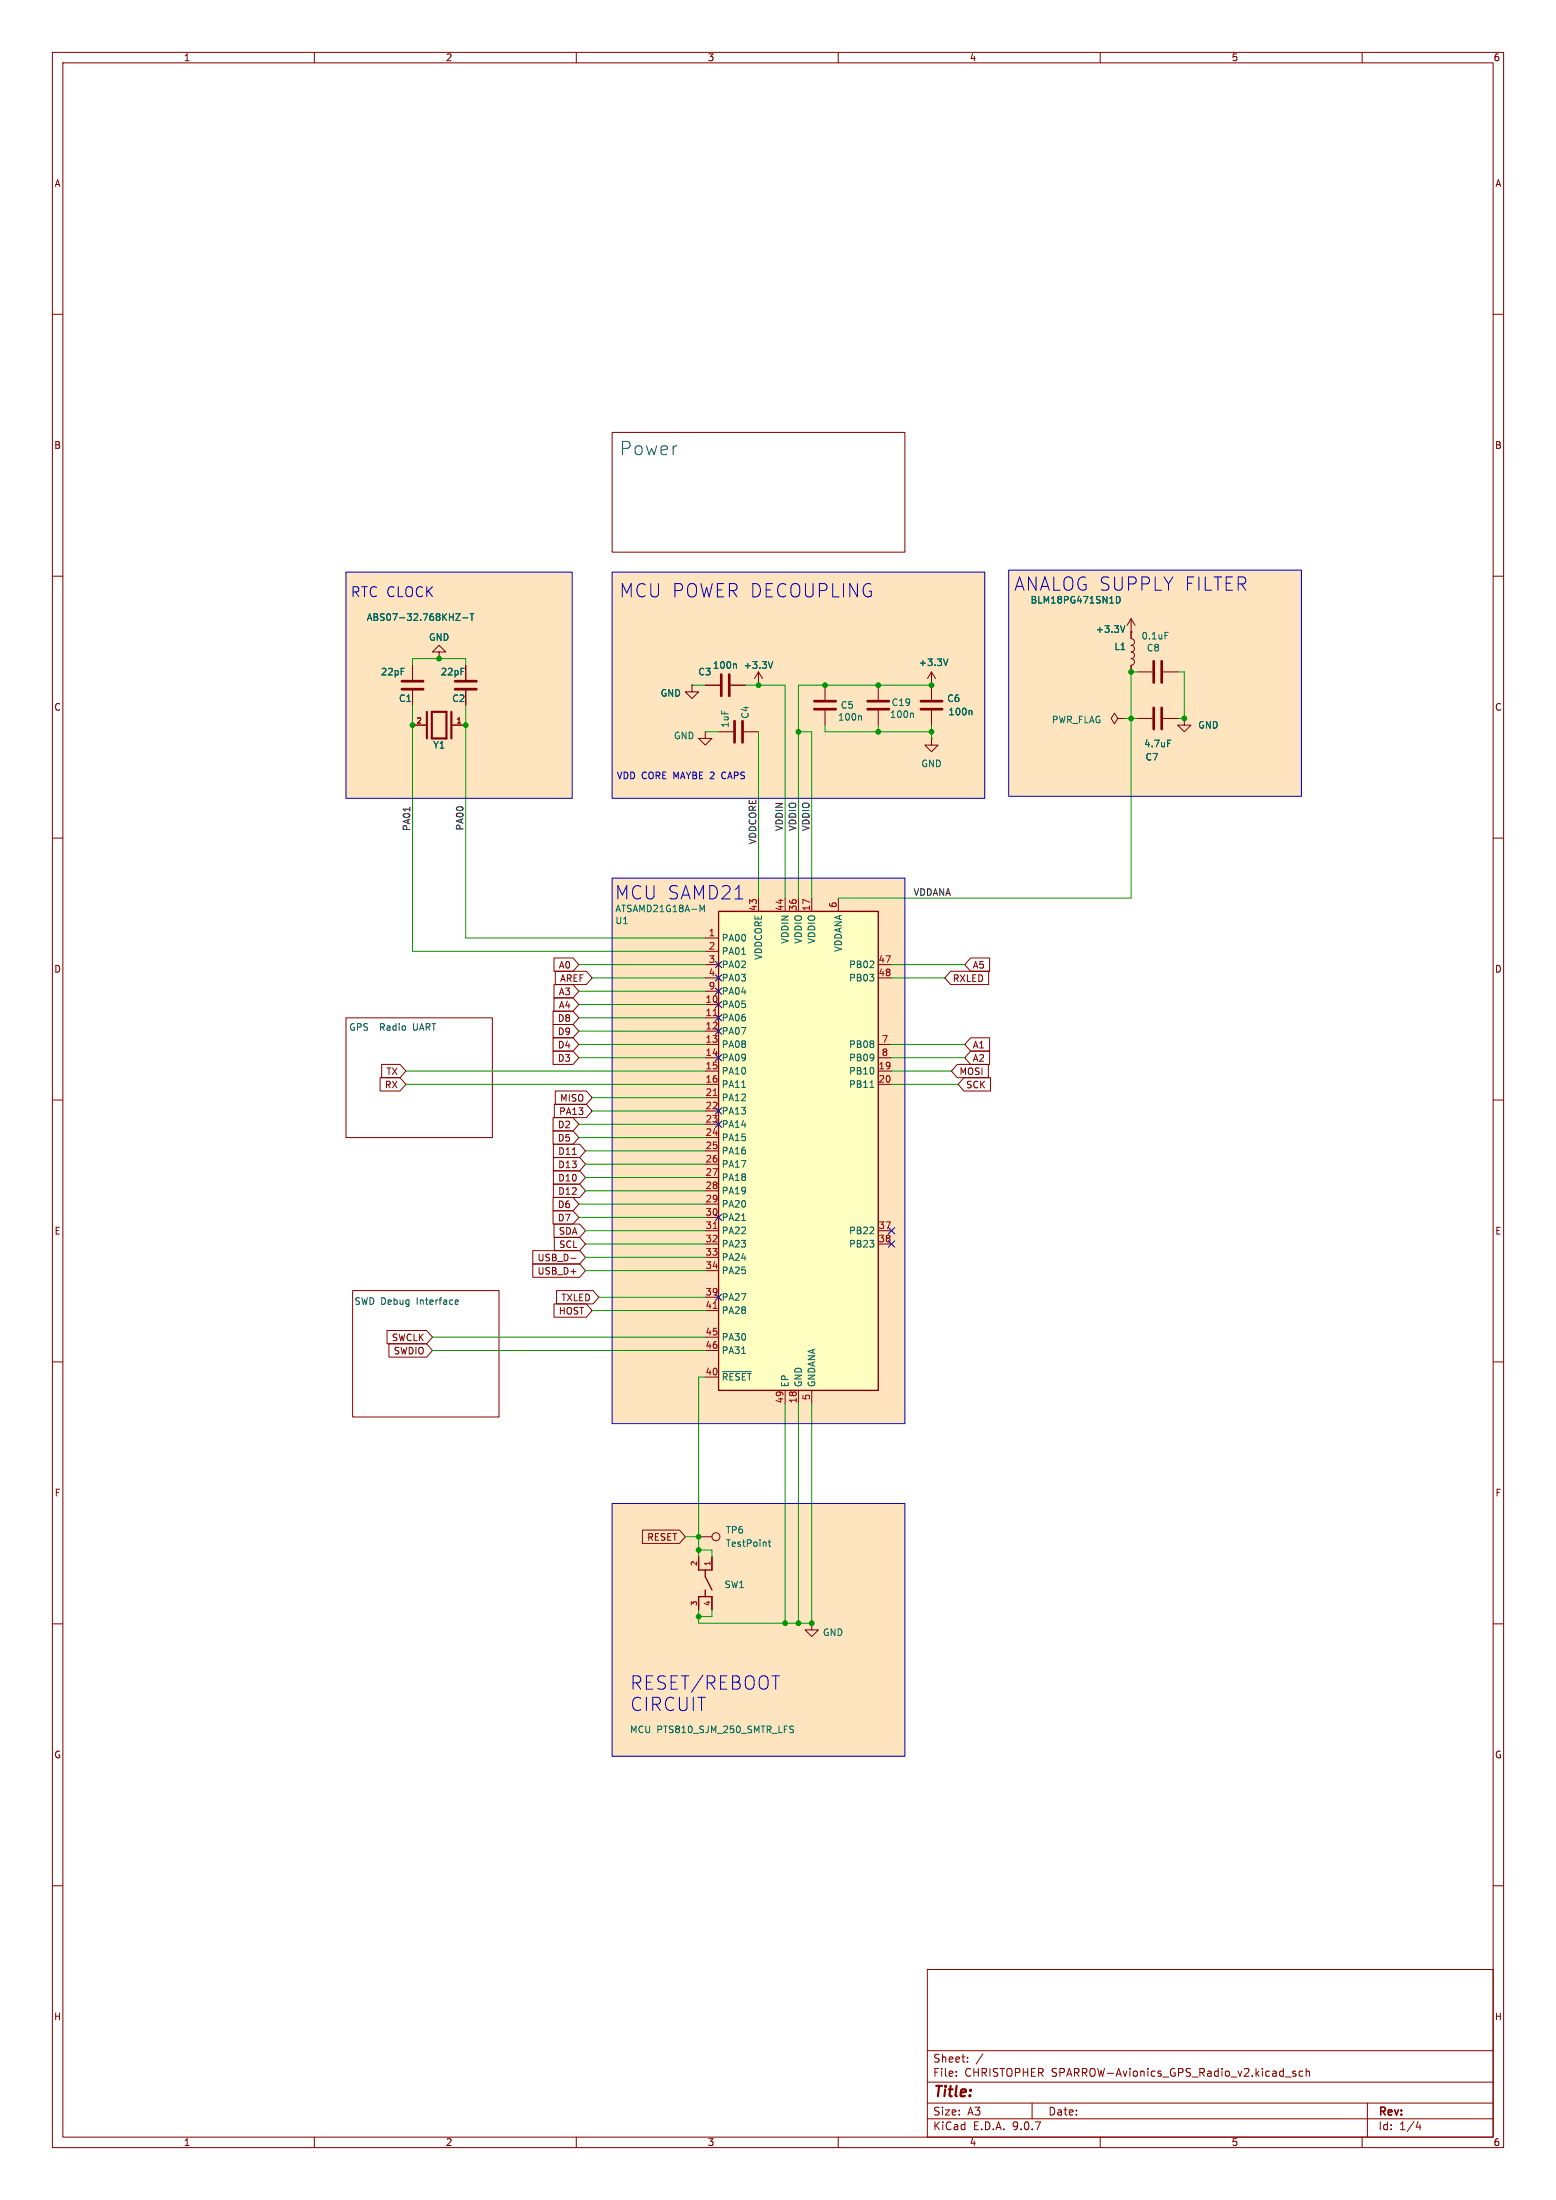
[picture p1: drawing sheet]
<svg xmlns="http://www.w3.org/2000/svg" width="297mm" height="420mm" viewBox="0 0 297 420" stroke-linecap="round" stroke-linejoin="round" font-family="sans-serif">
<g fill="none" stroke="#840000" stroke-width=".19">
<path d="M10 10h277v400h-277zM12 12h273v396h-273zM60 10v2M110 10v2M160 10v2M210 10v2M260 10v2M10 60h2M285 60h2M10 110h2M285 110h2M10 160h2"/>
<path d="M285 160h2M10 210h2M285 210h2M10 260h2M285 260h2M10 310h2M285 310h2M10 360h2M177 376h108v32h-108zM285 360h2M177 397.5h108M177 391.5h108"/>
<path d="M182.5 396.2v.2M182.5 395.4v.2M184.7 393.5v.2M184.7 392.7v.2M187.6 392.1l-1.3 1.9M245.3 396.5h1.2M247.3 395.4h-.3l-.3 .2 .1 .2 .5 .1v.4h-.6M248.7 395.4h-.5l-.2 .3 .1 .6h.6M249.3 395.5l.2-.1h.4l.1 1M249.3 394.9v1.5M60 408v2M110 408v2"/>
<path d="M160 408v2M177 404.5h108M177 401.5h108M197 401.5v3M210 408v2M260 408v2M261 401.5v6.5M270.7 405l-.4 1.1h.9M271 405.6v1"/>
</g>
<g fill="#fff" stroke="#fff" stroke-width=".19">
<path d="M67.3 246.4h27.9v24.1h-27.9z"/>
<path d="M116.8 82.6h55.9v22.8h-55.9z"/>
<path d="M66 194.3h28v22.9h-28z"/>
</g>
<g fill="#ffe5bf">
<path d="M192.5 108.8h55.9v43.2h-55.9z"/>
<path d="M116.8 167.6h55.9v104.2h-55.9z"/>
<path d="M66 109.2h43.2v43.2h-43.2z"/>
<path d="M116.8 109.2h71.2v43.2h-71.2z"/>
<path d="M116.8 287h55.9v48.3h-55.9z"/>
</g>
<g fill="none" stroke="#840000" stroke-width=".19">
<path d="M116.8 82.6h55.9v22.8h-55.9zM215.9 118.1v3.8a.64 .64 0 0 1 .6 .7 .64 .64 0 0 1-.6 .6 .64 .64 0 0 1 .6 .6 .64 .64 0 0 1-.6 .7 .64 .64 0 0 1 .6 .6 .64 .64 0 0 1-.6 .6 .64 .64 0 0 1 .6 .7 .64 .64 0 0 1-.6 .6M215.9 118.1l-.8 1.3M215.9 118.1l.8 1.3M78.7 138.4h2.6M86.4 138.4h2.5M132.1 130.8v1.3h1.2l-1.2 1.3-1.3-1.3h1.3M132.1 130.8h.1M134.6 139.7v1.3h1.3l-1.3 1.2-1.3-1.2h1.3M134.6 139.7h.1M134.6 130.8h2.8M139.4 130.8h2.8"/>
<path d="M213.4 137.2l-.7-1.1-.6 1.1 .6 1 .7-1h1.2M214.6 137.2h.1M215.9 120.7h.1M215.9 127v1.3M66 194.3h28v22.9h-28zM67.3 246.4h27.9v24.1h-27.9zM133.3 293.4h2.6M133.3 297.2v2.5M135.9 297.2v2.5M133.3 304.8v2.5M135.9 304.8v2.5M154.9 309.9v1.3h1.3l-1.3 1.2-1.2-1.2h1.2"/>
<path d="M154.9 309.9h.1"/>
<circle cx="136.7" cy="293.4" r=".76"/>
</g>
<g fill="none" stroke="#006464" stroke-width=".19">
<path d="M87 117.2h.8l-.8 1.2h.8M88.3 118h1M89.7 117.2h.7M90.1 117.2v1.2M213.1 113.9v1.2l.6-.1 .1-.8M214.7 119.5l-.4 1.2M140.4 126.7l.2 .2v.7M87 249h.4M87 248.2h.3l.2 .3-.6 .1M146.6 294.4h.5M146.8 293.9v1.1l.3 .2M151 330.1l.3 .1 .2 .3-.3 .3h-.3"/>
<path d="M151 329.5l.5 .1"/>
</g>
<path d="M133.3 297.2v2.5h2.6v-2.5M134.6 299.7v1.3l1.3 2.5M133.3 307.3v-2.5h2.6v2.5M134.6 303.5v1.3" fill="none" stroke="#840000" stroke-width=".25"/>
<path d="M137.7 128.8v4M139.2 128.8v4" fill="none" stroke="#840000" stroke-width=".51"/>
<path d="M81.5 135.9v5.1M82.4 135.9h2.8v5.1h-2.8zM86.2 135.9v5.1" fill="none" stroke="#840000" stroke-width=".41"/>
<path d="M137.2 174h30.4v91.4h-30.4z" fill="#ffffc2"/>
<path d="M137.2 174h30.4v91.4h-30.4z" fill="none" stroke="#840000" stroke-width=".25"/>
<g fill="none" stroke="#840000" stroke-width=".19">
<path d="M78.7 127v2.8M78.7 131.8v2.8M78.7 138.4h2.6M83.8 124.5h1.3l-1.3-1.3-1.3 1.3h1.3v1.2M83.8 125.7h.1M86.4 138.4h2.5M88.9 127v2.8M88.9 131.8v2.8M132.1 130.8h.1M134.6 130.8h2.8M137.2 139.7h2.8M139.4 130.8h2.8"/>
<path d="M142 139.7h2.8M144.8 130.8h.1M144.8 128.3v2.5M144.8 128.3l-.8 1.2M144.8 128.3l.7 1.2M157.5 130.8v2.8M157.5 135.6v2.8M167.6 130.8v2.8M167.6 135.6v2.8M177.8 130.8h.1M177.8 128.3v5.3M177.8 135.6v2.8"/>
<path d="M177.8 128.3l-.8 1.2M177.8 128.3l.8 1.2M215.9 120.7h.1M215.9 120.7v1.2M215.9 127v1.3M217.2 128.3h2.8M217.2 137.2h2.8M222 128.3h2.8M222 137.2h2.8M226.1 137.2v1.2h1.2l-1.2 1.3-1.3-1.3h1.3M226.1 137.2h.1M177.8 141v1.2h1.3l-1.3 1.3-1.3-1.3h1.3"/>
<path d="M177.8 141h.1M134.6 179.1h2.6M144.8 171.5v2.5M149.9 171.5v2.5M152.4 171.5v2.5M154.9 171.5v2.5M160 171.5v2.5M105.6 198.1h3.8l1.1 1.3-1.1 1.3h-3.8zM105.6 193h3.8l1.1 1.3-1.1 1.3h-3.8zM105.6 195.6h3.8l1.1 1.3-1.1 1.2h-3.8zM105.7 188h3.7l1.1 1.2-1.1 1.3h-3.7zM105.7 182.9h3.7l1.1 1.3-1.1 1.2h-3.7z"/>
<path d="M105.7 190.5h3.7l1.1 1.3-1.1 1.2h-3.7zM106 185.4h5.9l1.1 1.3-1.1 1.3h-5.9zM134.6 181.6h2.6M134.6 184.2h2.6M134.6 186.7h2.6M134.6 189.2h2.6M134.6 191.8h2.6M134.6 194.3h2.6M134.6 196.9h2.6M134.6 199.4h2.6M167.6 184.2h2.6M167.6 186.7h2.6"/>
<path d="M167.6 199.4h2.6M181.5 185.4h7.2v2.6h-7.2l-1.2-1.3zM185.3 198.1h3.6v2.6h-3.6l-1.2-1.3zM185.3 182.9h3.6v2.5h-3.6l-1.2-1.2zM72.5 205.7h3.9l1.1 1.3-1.1 1.3h-3.9zM72.8 203.2h3.6l1.1 1.3-1.1 1.2h-3.6zM105.6 200.7h3.8l1.1 1.2-1.1 1.3h-3.8zM105.6 215.9h3.8l1.1 1.3-1.1 1.2h-3.8zM105.6 213.4h3.8l1.1 1.2-1.1 1.3h-3.8zM105.6 218.4h5l1.2 1.3-1.2 1.3h-5zM105.8 210.8h6.1l1.1 1.3-1.1 1.3h-6.1zM106 208.3h5.9l1.1 1.3-1.1 1.2h-5.9z"/>
<path d="M134.6 201.9h2.6M134.6 204.5h2.6M134.6 207h2.6M134.6 209.6h2.6M134.6 212.1h2.6M134.6 214.6h2.6M134.6 217.2h2.6M134.6 219.7h2.6M167.6 201.9h2.6M167.6 204.5h2.6M167.6 207h2.6M182.7 203.2h6v2.5h-6l-1.1-1.2z"/>
<path d="M184 205.7h5.1v2.6h-5.1l-1.1-1.3zM185.3 200.7h3.6v2.5h-3.6l-1.2-1.3zM101.7 238.8h8.9l1.2 1.2-1.2 1.3h-8.9zM105.6 228.6h3.8l1.1 1.3-1.1 1.2h-3.8zM105.6 231.1h3.8l1.1 1.3-1.1 1.3h-3.8zM105.6 226.1h5l1.2 1.2-1.2 1.3h-5zM105.6 223.5h5l1.2 1.3-1.2 1.3h-5zM105.6 221h5l1.2 1.3-1.2 1.2h-5zM105.7 233.7h4.9l1.2 1.3-1.2 1.2h-4.9zM105.8 236.2h4.8l1.2 1.3-1.2 1.3h-4.8zM109.3 220.4h.7M134.6 222.3h2.6"/>
<path d="M134.6 224.8h2.6M134.6 227.3h2.6M134.6 229.9h2.6M134.6 232.4h2.6M134.6 235h2.6M134.6 237.5h2.6M167.6 235h2.6M167.6 237.5h2.6M73.9 254h7.5l1.1 1.3-1.1 1.2h-7.5zM74.2 256.5h7.2l1.1 1.3-1.1 1.3h-7.2zM101.7 241.3h8.9l1.2 1.3-1.2 1.2h-8.9zM105.7 248.9h6.2l1.1 1.3-1.1 1.3h-6.2z"/>
<path d="M106.2 246.4h7l1.1 1.3-1.1 1.2h-7zM109 240.2h.9M134.6 240h2.6M134.6 242.6h2.6M134.6 247.7h2.6M134.6 250.2h2.6M134.6 255.3h2.6M134.6 257.8h2.6M134.6 262.9h2.6M149.9 265.4v2.6M152.4 265.4v2.6M154.9 265.4v2.6"/>
<path d="M122.6 292.1h7.1l1.1 1.3-1.1 1.2h-7.1z"/>
</g>
<g fill="none" stroke="#006464" stroke-width=".19">
<path d="M87 117.2h.8l-.8 1.2h.8M88.3 118h1M89.7 117.2h.7M90.1 117.2v1.2M213.1 113.9v1.2l.6-.1 .1-.8M214.7 119.5l-.4 1.2M140.4 126.7l.2 .2v.7M147.5 126.3l-.4 1.3M164.3 136.6l.1 .2v.7M174.2 136.1l.1 .2v.7M180.9 125.8l-.4 1.3M185.3 135.6l.2 .2v.7"/>
<path d="M222.4 120.7h.6M222.9 141.3h.6M133.6 172.8l.4 .9 .5-.9v1.3M141.6 182.2h.7M141.6 207.6h.7M166.1 207.6h.7M141.6 233h.7M141.6 258.4h.7M137.9 261.8h5.5"/>
</g>
<path d="M136.1 193.9h.8M136.1 209.1h.8M136.1 234.5h.8M136.1 249.8h.8" fill="none" stroke="#a90000" stroke-width=".19"/>
<g fill="none" stroke="#840000" stroke-width=".51">
<path d="M76.7 131.6h4.1M76.7 130h4.1M86.9 131.6h4M86.9 130h4M140.2 137.7v4M141.7 137.7v4M155.4 135.4h4.1M155.4 133.9h4.1M165.6 135.4h4.1M165.6 133.9h4.1M175.8 135.4h4M175.8 133.9h4"/>
<path d="M220.2 126.2v4.1M220.2 135.1v4.1M221.7 126.2v4.1M221.7 135.1v4.1"/>
</g>
<path d="M78.2 154.1v.7" fill="none" stroke="#0f0f0f" stroke-width=".19"/>
<g fill="none" stroke="#009600" stroke-width=".19">
<path d="M78.7 127v-1.3h10.2v1.3M78.7 134.6v47h55.9M88.9 134.6v44.5h45.7M132.1 130.8h2.5M134.6 139.7h2.6M142.2 130.8h7.7v40.7M144.8 139.7v31.8M152.4 139.7h2.5v31.8M157.5 138.4v1.3h20.3M167.6 138.4v1.3M177.8 130.8h-25.4v40.7M177.8 138.4v2.6"/>
<path d="M214.6 137.2h2.6M217.2 128.3h-1.3v43.2h-55.9M224.8 128.3h1.3v8.9h-1.3M110.5 199.4h24.1M110.5 196.9h24.1M110.5 194.3h24.1M110.5 184.2h24.1M110.5 191.8h24.1M110.5 189.2h24.1M113 186.7h21.6M170.2 199.4h13.9M170.2 186.7h10.1"/>
<path d="M170.2 184.2h13.9M77.5 204.5h57.1M77.5 207h57.1M110.5 201.9h24.1M110.5 217.2h24.1M110.5 214.6h24.1M111.8 219.7h22.8M113 212.1h21.6M113 209.6h21.6M170.2 204.5h11.4M170.2 201.9h13.9M170.2 207h12.7"/>
<path d="M110.5 229.9h24.1M110.5 232.4h24.1M111.8 222.3h22.8M111.8 224.8h22.8M111.8 227.3h22.8M111.8 235h22.8M111.8 237.5h22.8M82.5 257.8h52.1M82.5 255.3h52.1M111.8 242.6h22.8M111.8 240h22.8M113 250.2h21.6"/>
<path d="M114.3 247.7h20.3M134.6 262.9h-1.3v34.3M149.9 268v41.9M152.4 268v41.9M154.9 268v41.9h-21.6v-2.6M130.8 293.4h2.5M133.3 295.9h2.6v1.3M135.9 307.3v1.3h-2.6"/>
</g>
<g fill="none" stroke="#000084" stroke-width=".19">
<path d="M136.6 196.2l1.2 1.3M136.6 193.7l1.2 1.2M136.6 183.5l1.2 1.3M136.6 186.1l1.2 1.2M136.6 191.2l1.2 1.2M136.6 188.6l1.2 1.2M137.8 196.2l-1.2 1.3M137.8 193.7l-1.2 1.2M137.8 183.5l-1.2 1.3M137.8 186.1l-1.2 1.2M137.8 191.2l-1.2 1.2M137.8 188.6l-1.2 1.2"/>
<path d="M136.6 214l1.2 1.2M136.6 201.3l1.2 1.2M136.6 211.5l1.2 1.2M137.8 214l-1.2 1.2M137.8 201.3l-1.2 1.2M137.8 211.5l-1.2 1.2M136.6 231.8l1.2 1.2M137.8 231.8l-1.2 1.2M169.6 236.9l1.2 1.2M169.6 234.3l1.2 1.3M170.8 236.9l-1.2 1.2M170.8 234.3l-1.2 1.3"/>
<path d="M136.6 247l1.2 1.3M137.8 247l-1.2 1.3"/>
</g>
<path d="M66 109.2h43.2v43.2h-43.2zM116.8 109.2h71.2v43.2h-71.2zM192.5 108.8h55.9v43.2h-55.9zM116.8 167.6h55.9v104.2h-55.9zM116.8 287h55.9v48.3h-55.9z" fill="none" stroke="#0000c2" stroke-width=".19"/>
<g fill="#009600" stroke="#009600" stroke-width=".19">
<circle cx="133.3" cy="308.6" r=".46"/>
<circle cx="133.3" cy="295.9" r=".46"/>
<circle cx="133.3" cy="293.4" r=".46"/>
<circle cx="152.4" cy="309.9" r=".46"/>
<circle cx="149.9" cy="309.9" r=".46"/>
<circle cx="154.9" cy="309.9" r=".46"/>
<circle cx="177.8" cy="130.8" r=".46"/>
<circle cx="215.9" cy="128.3" r=".46"/>
<circle cx="215.9" cy="137.2" r=".46"/>
<circle cx="177.8" cy="139.7" r=".46"/>
<circle cx="226.1" cy="137.2" r=".46"/>
<circle cx="88.9" cy="138.4" r=".46"/>
<circle cx="83.8" cy="125.7" r=".46"/>
<circle cx="78.7" cy="138.4" r=".46"/>
<circle cx="144.8" cy="130.8" r=".46"/>
<circle cx="152.4" cy="139.7" r=".46"/>
<circle cx="167.6" cy="130.8" r=".46"/>
<circle cx="167.6" cy="139.7" r=".46"/>
<circle cx="157.5" cy="130.8" r=".46"/>
</g>
<g font-size="3.5" fill="#006464">
<text x="118.1" y="87.1">Power</text>
<text x="193.5" y="113">ANALOG SUPPLY FILTER</text>
</g>
<g font-size="3.5" fill="#0000c2">
<text x="118.2" y="114.3">MCU POWER DECOUPLING</text>
<text x="117.4" y="171.9">MCU SAMD21</text>
<text x="120.1" y="322.8">RESET/REBOOT</text>
<text x="120.1" y="326.9">CIRCUIT</text>
</g>
<text font-size="2.8" fill="#840000" x="178" y="400.9">Title:</text>
<text font-size="2.7" fill="#0000c2" x="66.9" y="114.2">RTC CLOCK</text>
<g font-size="2.1" fill="#840000">
<text x="178" y="394">Sheet:</text>
<text x="178" y="396.7">File:</text>
<text x="184.1" y="396.7">CHRISTOPHER SPARROW-Avionics_GPS_Radio_v2.kicad_sch</text>
<text x="178" y="406.9">KiCad</text>
<text x="178" y="404.1">Size:</text>
<text x="184.7" y="404.1">A3</text>
<text x="185.7" y="406.9">E.D.A.</text>
<text x="193.3" y="406.9">9.0.7</text>
<text x="200" y="404.1">Date:</text>
<text x="263" y="404.3">Rev:</text>
<text x="263" y="406.9">Id:</text>
<text x="267.1" y="406.9">1/4</text>
</g>
<g font-size="1.8" fill="#840000">
<text x="35" y="11.9">1</text>
<text x="85" y="11.9">2</text>
<text x="135" y="11.9">3</text>
<text x="185" y="11.9">4</text>
<text x="235" y="11.9">5</text>
<text x="285" y="11.9">6</text>
<text x="10.3" y="35.9">A</text>
<text x="285.3" y="35.9">A</text>
<text x="10.3" y="85.9">B</text>
<text x="285.3" y="85.9">B</text>
<text x="10.3" y="135.9">C</text>
<text x="285.3" y="135.9">C</text>
<text x="10.3" y="185.9">D</text>
<text x="106.6" y="185.1">A0</text>
<text x="185.6" y="185.1">A5</text>
<text x="285.3" y="185.9">D</text>
<text x="106.6" y="190.2">A3</text>
<text x="106.8" y="187.6">AREF</text>
<text x="181.8" y="187.6">RXLED</text>
<text x="106.4" y="195.3">D8</text>
<text x="106.4" y="197.8">D9</text>
<text x="106.6" y="192.7">A4</text>
<text x="106.4" y="202.9">D3</text>
<text x="106.4" y="200.3">D4</text>
<text x="185.6" y="200.3">A1</text>
<text x="185.6" y="202.9">A2</text>
<text x="73.4" y="208">RX</text>
<text x="73.7" y="205.4">TX</text>
<text x="183" y="205.4">MOSI</text>
<text x="184.3" y="208">SCK</text>
<text x="106.4" y="215.6">D2</text>
<text x="106.6" y="213">PA13</text>
<text x="106.8" y="210.5">MISO</text>
<text x="106.4" y="218.1">D5</text>
<text x="106.4" y="220.7">D11</text>
<text x="106.4" y="225.7">D10</text>
<text x="106.4" y="223.2">D13</text>
<text x="106.4" y="230.8">D6</text>
<text x="106.4" y="233.4">D7</text>
<text x="106.4" y="228.3">D12</text>
<text x="10.3" y="235.9">E</text>
<text x="106.6" y="235.9">SDA</text>
<text x="106.6" y="238.4">SCL</text>
<text x="285.3" y="235.9">E</text>
<text x="102.5" y="243.5">USB_D+</text>
<text x="102.5" y="241">USB_D-</text>
<text x="106.6" y="251.1">HOST</text>
<text x="107" y="248.6">TXLED</text>
<text x="74.7" y="256.2">SWCLK</text>
<text x="75.1" y="258.8">SWDIO</text>
<text x="10.3" y="285.9">F</text>
<text x="285.3" y="285.9">F</text>
<text x="123.4" y="294.3">RESET</text>
<text x="10.3" y="335.9">G</text>
<text x="285.3" y="335.9">G</text>
<text x="10.2" y="385.9">H</text>
<text x="285.2" y="385.9">H</text>
<text x="35" y="409.9">1</text>
<text x="85" y="409.9">2</text>
<text x="135" y="409.9">3</text>
<text x="185" y="409.9">4</text>
<text x="235" y="409.9">5</text>
<text x="285" y="409.9">6</text>
</g>
<g font-size="1.8" fill="#006464">
<text x="69.9" y="118.7">ABS07-32.768KHZ-T</text>
<text x="196.6" y="115.4">BLM18PG471SN1D</text>
<text x="81.8" y="122.5">GND</text>
<text x="209.1" y="121">+3.3V</text>
<text x="212.6" y="124.3">L1</text>
<text x="217.8" y="122.3">0.1uF</text>
<text x="218.8" y="124.6">C8</text>
<text x="72.6" y="129.1">22pF</text>
<text x="84" y="129.1">22pF</text>
<text x="133.2" y="129.1">C3</text>
<text x="136" y="127.9">100n</text>
<text x="141.8" y="127.9">+3.3V</text>
<text x="175.3" y="127.4">+3.3V</text>
<text x="76" y="134.2">C1</text>
<text x="86.2" y="134.2">C2</text>
<text x="126" y="133.2">GND</text>
<text x="143.1" y="137.3" transform="rotate(-90 143.1 137.3)">C4</text>
<text x="159.9" y="137.8">100n</text>
<text x="160.4" y="135.5">C5</text>
<text x="169.8" y="137.3">100n</text>
<text x="170.1" y="135">C19</text>
<text x="180.7" y="134.2">C6</text>
<text x="180.9" y="136.8">100n</text>
<text x="82.6" y="143.1">Y1</text>
<text x="128.5" y="141.3">GND</text>
<text x="139.3" y="139" transform="rotate(-90 139.3 139)">1uF</text>
<text x="200.7" y="138.3">PWR_FLAG</text>
<text x="218.3" y="142.8">4.7uF</text>
<text x="228.6" y="139.3">GND</text>
<text x="175.8" y="146.7">GND</text>
<text x="218.5" y="145.4">C7</text>
<text x="117.4" y="174.3">ATSAMD21G18A-M</text>
<text x="117.4" y="176.6">U1</text>
<text x="137.7" y="179.9">PA00</text>
<text x="137.7" y="182.5">PA01</text>
<text x="137.7" y="185">PA02</text>
<text x="145.6" y="183.3" transform="rotate(-90 145.6 183.3)">VDDCORE</text>
<text x="150.7" y="180.3" transform="rotate(-90 150.7 180.3)">VDDIN</text>
<text x="153.3" y="180.3" transform="rotate(-90 153.3 180.3)">VDDIO</text>
<text x="155.8" y="180.3" transform="rotate(-90 155.8 180.3)">VDDIO</text>
<text x="160.9" y="181.8" transform="rotate(-90 160.9 181.8)">VDDANA</text>
<text x="162" y="185">PB02</text>
<text x="137.7" y="187.6">PA03</text>
<text x="137.7" y="190.1">PA04</text>
<text x="162" y="187.6">PB03</text>
<text x="66.5" y="196.8">GPS</text>
<text x="72.6" y="196.8">Radio</text>
<text x="79.1" y="196.8">UART</text>
<text x="137.7" y="192.6">PA05</text>
<text x="137.7" y="195.2">PA06</text>
<text x="137.7" y="197.7">PA07</text>
<text x="137.7" y="200.3">PA08</text>
<text x="137.7" y="202.8">PA09</text>
<text x="162" y="200.3">PB08</text>
<text x="162" y="202.8">PB09</text>
<text x="137.7" y="205.3">PA10</text>
<text x="137.7" y="207.9">PA11</text>
<text x="162" y="205.3">PB10</text>
<text x="162" y="207.9">PB11</text>
<text x="137.7" y="210.4">PA12</text>
<text x="137.7" y="213">PA13</text>
<text x="137.7" y="215.5">PA14</text>
<text x="137.7" y="218">PA15</text>
<text x="137.7" y="220.6">PA16</text>
<text x="137.7" y="223.1">PA17</text>
<text x="137.7" y="225.7">PA18</text>
<text x="137.7" y="228.2">PA19</text>
<text x="137.7" y="230.7">PA20</text>
<text x="137.7" y="233.3">PA21</text>
<text x="137.7" y="235.8">PA22</text>
<text x="137.7" y="238.4">PA23</text>
<text x="162" y="235.8">PB22</text>
<text x="162" y="238.4">PB23</text>
<text x="137.7" y="240.9">PA24</text>
<text x="137.7" y="243.4">PA25</text>
<text x="67.6" y="249.2">SWD Debug</text>
<text x="79.6" y="249.2">Interface</text>
<text x="137.7" y="248.5">PA27</text>
<text x="137.7" y="251.1">PA28</text>
<text x="137.7" y="256.1">PA30</text>
<text x="137.7" y="258.7">PA31</text>
<text x="137.7" y="263.8">~{RESET}</text>
<text x="150.7" y="264.9" transform="rotate(-90 150.7 264.9)">EP</text>
<text x="153.3" y="264.9" transform="rotate(-90 153.3 264.9)">GND</text>
<text x="155.8" y="264.9" transform="rotate(-90 155.8 264.9)">GNDANA</text>
<text x="138.4" y="293">TP6</text>
<text x="138.4" y="295.5">TestPoint</text>
<text x="138.2" y="303.4">SW1</text>
<text x="157" y="312.5">GND</text>
<text x="120.2" y="331.1">MCU PTS810_SJM_250_SMTR_LFS</text>
</g>
<g font-size="1.8" fill="#0000c2">
<text x="117.6" y="148.9">VDD CORE MAYBE 2</text>
<text x="138.2" y="148.9">CAPS</text>
</g>
<g font-size="1.8" fill="#0f0f0f">
<text x="78.4" y="158.8" transform="rotate(-90 78.4 158.8)">PA01</text>
<text x="88.6" y="158.7" transform="rotate(-90 88.6 158.7)">PA00</text>
<text x="144.4" y="161.3" transform="rotate(-90 144.4 161.3)">VDDCORE</text>
<text x="149.5" y="158.8" transform="rotate(-90 149.5 158.8)">VDDIN</text>
<text x="152.1" y="158.8" transform="rotate(-90 152.1 158.8)">VDDIO</text>
<text x="154.6" y="158.8" transform="rotate(-90 154.6 158.8)">VDDIO</text>
<text x="174.3" y="171.1">VDDANA</text>
</g>
<g font-size="1.8" fill="#a90000">
<text x="159.8" y="173.4" transform="rotate(-90 159.8 173.4)">6</text>
<text x="135.2" y="178.8">1</text>
<text x="144.5" y="174" transform="rotate(-90 144.5 174)">43</text>
<text x="149.6" y="174" transform="rotate(-90 149.6 174)">44</text>
<text x="152.1" y="174" transform="rotate(-90 152.1 174)">36</text>
<text x="154.7" y="174" transform="rotate(-90 154.7 174)">17</text>
<text x="135.2" y="181.4">2</text>
<text x="135.2" y="183.9">3</text>
<text x="167.6" y="183.9">47</text>
<text x="134.6" y="191.5">10</text>
<text x="135.2" y="186.4">4</text>
<text x="135.2" y="189">9</text>
<text x="167.6" y="186.4">48</text>
<text x="134.6" y="194.1">11</text>
<text x="134.6" y="196.6">12</text>
<text x="134.6" y="199.1">13</text>
<text x="134.6" y="201.7">14</text>
<text x="168.2" y="199.1">7</text>
<text x="168.2" y="201.7">8</text>
<text x="134.6" y="204.2">15</text>
<text x="134.6" y="206.8">16</text>
<text x="134.6" y="209.3">21</text>
<text x="167.6" y="204.2">19</text>
<text x="167.6" y="206.8">20</text>
<text x="134.6" y="211.8">22</text>
<text x="134.6" y="214.4">23</text>
<text x="134.6" y="216.9">24</text>
<text x="134.6" y="219.5">25</text>
<text x="134.6" y="222">26</text>
<text x="134.6" y="224.5">27</text>
<text x="134.6" y="227.1">28</text>
<text x="134.6" y="229.6">29</text>
<text x="134.6" y="232.2">30</text>
<text x="134.6" y="234.7">31</text>
<text x="134.6" y="237.2">32</text>
<text x="134.6" y="239.8">33</text>
<text x="167.6" y="234.7">37</text>
<text x="167.6" y="237.2">38</text>
<text x="134.6" y="242.3">34</text>
<text x="134.6" y="247.4">39</text>
<text x="134.6" y="249.9">41</text>
<text x="134.6" y="255">45</text>
<text x="134.6" y="257.6">46</text>
<text x="134.6" y="262.6">40</text>
<text x="149.6" y="268" transform="rotate(-90 149.6 268)">49</text>
<text x="152.1" y="268" transform="rotate(-90 152.1 268)">18</text>
<text x="154.7" y="267.4" transform="rotate(-90 154.7 267.4)">5</text>
</g>
<g font-size="1.4" fill="#a90000">
<text x="79.4" y="138.2">2</text>
<text x="87" y="138.2">1</text>
<text x="133.1" y="299.1" transform="rotate(-90 133.1 299.1)">2</text>
<text x="135.6" y="299.1" transform="rotate(-90 135.6 299.1)">1</text>
<text x="133.1" y="306.7" transform="rotate(-90 133.1 306.7)">3</text>
<text x="135.6" y="306.7" transform="rotate(-90 135.6 306.7)">4</text>
</g>
</svg>
